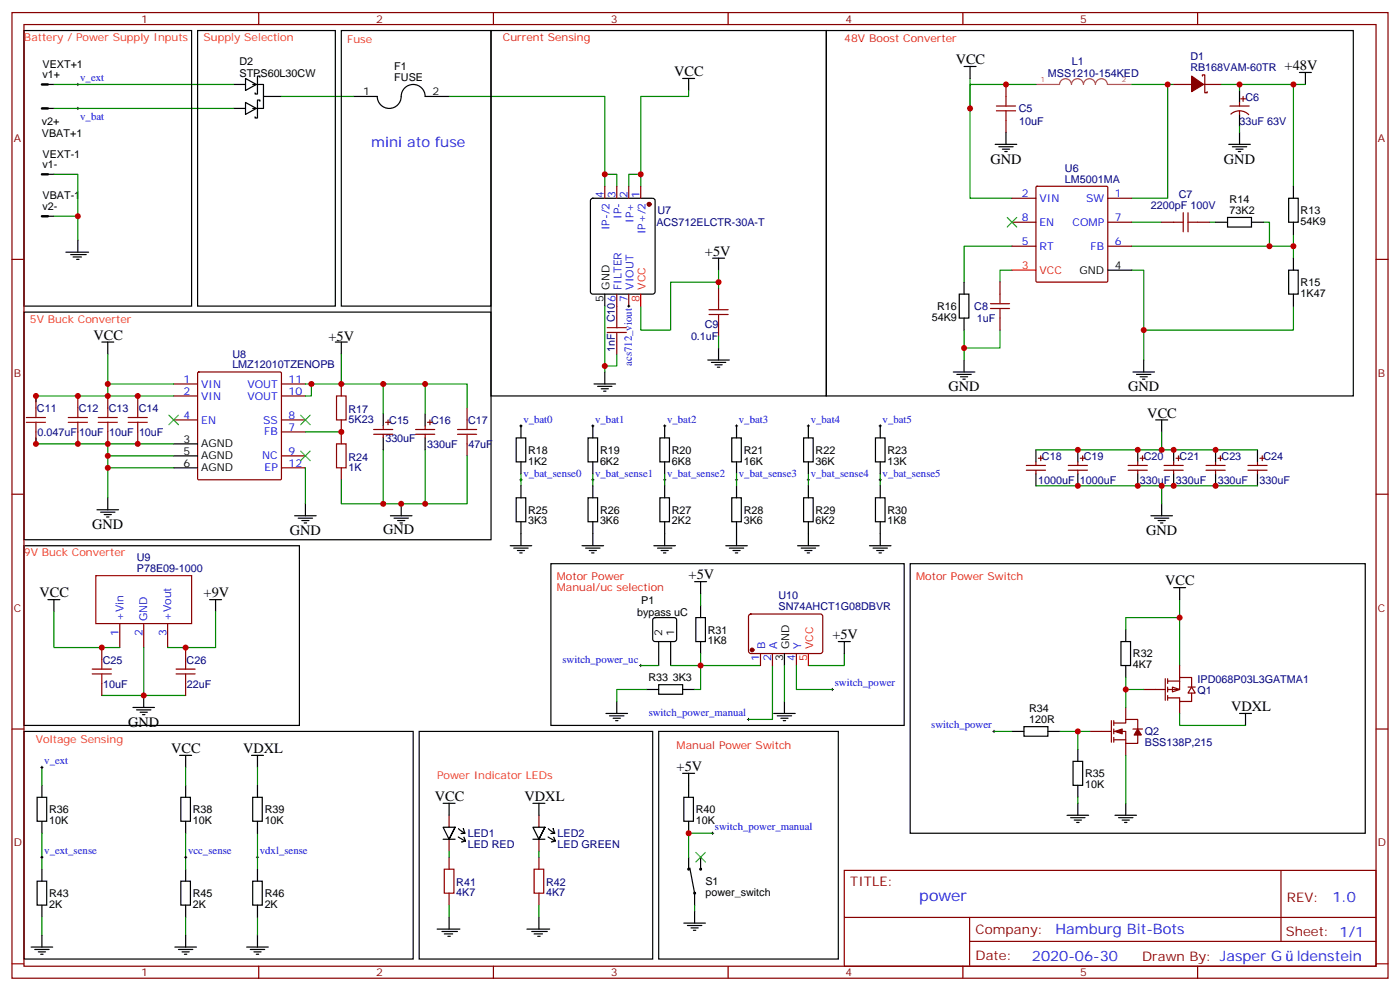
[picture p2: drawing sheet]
<svg xmlns="http://www.w3.org/2000/svg" width="412mm" height="292mm" viewBox="0 0 412 292" stroke-linecap="round" stroke-linejoin="round" font-family="sans-serif">
<path d="M12.3 24.9h1.8M12.3 31.9h1.8M12.3 51.3h1.8M12.3 63.7h1.8" fill="none" stroke="#000" stroke-width=".71"/>
<g fill="none" stroke="#000" stroke-width=".35">
<path d="M12.3 24.9h3.6M12.3 31.9h3.6M104.1 28.4h7a3.6 3.6 0 0 0 4 3.5 3.6 3.6 0 0 0 3.2-4.2 3.5 3.5 0 0 1 3.8-2.8 3.5 3.5 0 0 1 3.1 3.5h7.1M12.3 51.3h3.6M12.3 63.7h3.6M19.4 74.3h6.7M20.8 75h4.6M21.5 75.7h2.5M22.6 76.4h.7M22.9 70.7v3.6M202.8 252.4v3.5M203.2 255.6l1.4 7.4v3.5"/>
<path d="M206.4 252.4v3.5"/>
<circle cx="202.8" cy="255.9" r=".26"/>
<circle cx="206.4" cy="255.9" r=".26"/>
<circle cx="204.6" cy="263" r=".26"/>
</g>
<path d="M132.3 240.1v10.5" fill="none" stroke="#870000" stroke-width=".35"/>
<path d="M130.5 243.6h3.6l-1.8 3.5 1.8-3.5-1.8 3.5z" fill="#fff" stroke="#000" stroke-width=".35"/>
<g fill="none" stroke="#000" stroke-width=".35">
<path d="M7.1 215.4h114.6v67h-114.6zM10.9 234.8h2.9v7h-2.9zM12.3 231.2v3.6M10.9 259.5h2.9v7h-2.9zM12.3 241.8v3.6M12.3 255.9v3.6M130.5 247.1h3.6M135 246.5l2.1 1.1-.4-1.1M135.1 244l1.9 1.4-.5-1.4M136.9 245.3l-1.1 .1M137 247.7l-1 .2M9.2 278.9h6.3"/>
<path d="M10.2 279.6h4.3M12.3 266.5v3.6M12.3 275.3v3.6M128.8 273.6h6.7M130.2 274.3h4.6M130.9 275h2.4M131.9 275.7h.7M132.3 270.1v3.5M11.3 280.3h2.1M12 281h.7"/>
</g>
<path d="M130.9 255.9h2.8v7.1h-2.8z" fill="none" stroke="#a10000" stroke-width=".35"/>
<path d="M132.3 252.4v3.5M158.7 240.1v10.5M132.3 263v3.5" fill="none" stroke="#870000" stroke-width=".35"/>
<path d="M12.3 226v5.2M12.3 245.4v10.5M132.3 250.6v1.8M12.3 270.1v5.2M132.3 266.5v3.6" fill="none" stroke="#008700" stroke-width=".35"/>
<path d="M22.6 24.9h.7M22.6 31.9h.7M22.9 24.5v.7M22.9 31.6v.7M12 226h.7M12.3 225.6v.7M12 252.4h.7M12.3 252.1v.7" fill="none" stroke="#000" stroke-width=".29"/>
<path d="M157 243.6h3.5l-1.8 3.5 1.8-3.5-1.8 3.5z" fill="#fff" stroke="#000" stroke-width=".35"/>
<g fill="none" stroke="#000" stroke-width=".35">
<path d="M144.6 9h98.8v107.6h-98.8zM68.8 24.9h5.3M68.8 31.9h5.3M76.6 29.8v-.3h-.8v5.2h-.7v-.3M201.1 23.1h3.5M202.8 23.1v3.5M209.9 76h3.5M211.7 76v3.6M175 113.1h6.3M176 113.8h4.3M177.1 114.5h2.1M177.8 115.2h.7"/>
<path d="M178.2 109.5v3.6M208.5 106h6.3M209.5 106.7h4.3M210.6 107.4h2.1M211.3 108.1h.7M211.7 102.5v3.5M268.1 166h134.1v79.4h-134.1zM123.5 215.4h68.8v67h-68.8zM194 215.4h52.9v67h-52.9zM130.5 236.5h3.6M132.3 236.5v3.6M201.4 234.8h2.9v7h-2.9z"/>
<path d="M202.8 231.2v3.6M316.1 224.2h2.8v7h-2.8zM317.5 220.7v3.5M317.5 231.2v3.6M317.5 236.5v3.6M157 247.1h3.5M161.4 246.5l2.1 1.1-.4-1.1M161.5 244l1.9 1.4-.4-1.4M163.3 245.3l-1 .1M163.4 247.7l-1 .2M202.8 241.8v3.6M314.3 240.1h6.4"/>
<path d="M315.4 240.8h4.2M316.4 241.5h2.2M317.1 242.2h.8M155.2 273.6h6.7M156.6 274.3h4.6M157.3 275h2.5M158.4 275.7h.7M158.7 270.1v3.5M201.4 271.8h6.4M202.5 272.5h4.2M203.6 273.2h2.1M204.3 273.9h.7"/>
<path d="M204.6 268.3v3.5"/>
</g>
<path d="M208.8 91.2h5.7M208.8 92.6h5.7M211.7 88.4v2.8M211.7 92.6v2.8M157.3 255.9h2.9v7.1h-2.9z" fill="none" stroke="#a10000" stroke-width=".35"/>
<path d="M211.7 84.8v3.6M211.7 95.4v3.6M158.7 252.4v3.5M158.7 263v3.5" fill="none" stroke="#870000" stroke-width=".35"/>
<g fill="none" stroke="#008700" stroke-width=".35">
<path d="M132.3 28.4h45.9v26.5M202.8 26.6v1.8h-14.1v22.9M15.9 51.3h7v12.4M178.2 51.3h3.5v3.6M185.2 54.9v-3.6h3.5v3.6M15.9 63.7h7v7M211.7 79.6v5.2M211.7 83.1h-14.1v14.1h-8.9v-7.1M211.7 99v3.5M347.5 176.6v19.4M158.7 250.6v1.8M158.7 266.5v3.6"/>
<path d="M204.6 266.5v1.8"/>
</g>
<path d="M72.3 30.2l3.2 1.7-3.2 1.8z" fill="#fff" stroke="#000" stroke-width=".35"/>
<path d="M76.6 22.8v-.4h-.8v5.3h-.7v-.4" fill="none" stroke="#000" stroke-width=".35"/>
<path d="M72.3 23.1l3.2 1.8-3.2 1.7z" fill="#fff" stroke="#000" stroke-width=".35"/>
<g fill="none" stroke="#000" stroke-width=".35">
<path d="M7.1 9h49.3v81.1h-49.3zM58.2 9h40.6v81.1h-40.6zM100.5 9h44.1v81.1h-44.1zM243.4 9h155.2v107.6h-155.2zM284 19.6h3.5M285.8 19.6v3.5M74.4 24.9h3.2v7h-3.2M77.6 28.4h5.3M296.3 39v3.5M365.1 39v3.5M382.8 21.3h3.5M384.5 21.3v3.6"/>
<path d="M293.2 42.5h6.3M294.2 43.2h4.2M295.3 43.9h2.1M296 44.6h.7M361.9 42.5h6.4M363 43.2h4.2M364.1 43.9h2.1M364.8 44.6h.7M379.6 58.4h2.8v7h-2.8zM381 54.9v3.5M326.3 79.6h7.1M358.1 65.4h3.5"/>
<path d="M361.6 64h7.1v2.9h-7.1zM368.7 65.4h3.5M379.6 79.6h2.8v7h-2.8zM381 65.4v3.6M381 76v3.6M7.1 91.9h137.5v67h-137.5zM381 86.6v3.5M30 100.7h3.5M31.7 100.7v3.5M98.8 100.7h3.5M100.5 100.7v3.5M280.8 109.5h6.4"/>
<path d="M281.9 110.2h4.2M282.9 110.9h2.1M283.6 111.7h.7M284 106v3.5M333.7 109.5h6.4M334.8 110.2h4.2M335.8 110.9h2.2M336.5 111.7h.8M336.9 106v3.5M51.2 134.2h7M51.2 130.7h7M51.2 137.8h7"/>
<path d="M28.6 150.1h6.3M29.6 150.8h4.3M30.7 151.5h2.1M31.4 152.2h.7M31.7 146.6v3.5M86.8 151.9h6.3M87.8 152.6h4.3M88.9 153.3h2.1M89.6 154h.7M90 148.3v3.6M115 151.9h6.4M116.1 152.6h4.2"/>
<path d="M117.1 153.3h2.1M117.8 154h.7M118.2 148.3v3.6M7.1 160.7h81.1v52.9h-81.1zM14.1 176.6h3.5M15.9 176.6v3.5M61.7 176.6h3.6M63.5 176.6v3.5M162.3 166h104v47.6h-104zM206.4 178.3v3.6M345.7 173h3.5M347.5 173v3.6"/>
<path d="M192.5 182.1l.5-.2h5.6l.5 .2 .2 .5v5.6l-.2 .5-.5 .2h-5.6l-.5-.2-.2-.5v-5.6zM194 188.9v7.1M197.6 188.9v7.1M205 181.9h2.8v7h-2.8zM206.4 188.9v3.5M39.2 208.3h6.3M40.2 209h4.2M41.3 209.7h2.1M42 210.4h.7M42.3 204.8v3.5M227.9 210.1h6.3M229 210.8h4.2"/>
<path d="M230 211.5h2.1M230.7 212.2h.7M231.1 206.6v3.5M365.1 210.1h3.6M366.9 210.1v3.5M52.9 222.4h3.5M53.3 234.8h2.8v7h-2.8zM54.7 222.4v3.6M54.7 231.2v3.6M74.1 222.4h3.5M74.4 234.8h2.9v7h-2.9zM75.8 222.4v3.6"/>
<path d="M75.8 231.2v3.6M53.3 259.5h2.8v7h-2.8zM54.7 241.8v3.6M54.7 255.9v3.6M74.4 259.5h2.9v7h-2.9zM75.8 241.8v3.6M75.8 255.9v3.6M51.5 278.9h6.4M52.6 279.6h4.2M54.7 266.5v3.6M54.7 275.3v3.6M72.7 278.9h6.3"/>
<path d="M73.7 279.6h4.3M75.8 266.5v3.6M75.8 275.3v3.6M53.6 280.3h2.1M54.3 281h.7M74.8 280.3h2.1M75.5 281h.7"/>
</g>
<g fill="none" stroke="#008700" stroke-width=".35">
<path d="M15.9 24.9h52.9M15.9 31.9h52.9M82.9 28.4h21.2M285.8 23.1v35.3h12.3M305.2 24.9h-19.4v7M333.4 24.9h10.6v33.5h-10.6M344 24.9h1.7M359.8 24.9h21.2M384.5 24.9h-3.5v30M298.1 79.6h-3.5v3.5M298.1 72.5h-14.1v10.6M333.4 72.5h47.6v3.5"/>
<path d="M333.4 79.6h3.5v26.4M333.4 65.4h8.8M356.3 65.4h1.8M372.2 65.4h1.7v7.1M381 69v3.5M284 97.2v5.3h10.6v-5.3M381 90.1v7.1h-44.1M31.7 104.2v8.9h19.5M31.7 113.1v3.5h19.5M31.7 116.6h-21.1v1.8M91.7 113.1v3.5h-1.7M100.5 104.2v8.9h-10.5"/>
<path d="M10.6 128.9v1.8h21.1M31.7 134.2h19.5M31.7 137.8h19.5M51.2 130.7h-19.5v15.9M90 127.2h10.5M90 137.8v10.5M112.9 132.5v15.8h-12.4v-7M206.4 174.8v3.5M15.9 180.1v10.6h19.4M42.3 190.7v14.1h12.4M63.5 180.1v10.6h-14.1M197.6 196h26.4"/>
<path d="M227.5 196v15.8h-7M248.7 192.4v3.6h-10.6M30 204.8h12.3M54.7 226v5.2M75.8 226v5.2M54.7 245.4v10.5M75.8 245.4v10.5M209.9 245.4h-7.1v7M54.7 270.1v5.2M75.8 270.1v5.2"/>
</g>
<g fill="none" stroke="#870000" stroke-width=".35">
<path d="M296.3 24.9v3.5M296.3 35.5v3.5M345.7 24.9h5.3M354.2 22.4v-.4h.7v5.3h.7v-.3M354.5 24.9h5.3M298.1 58.4h7.1M305.2 55l.3-.1h20.5l.3 .1v27.7l-.2 .3-20.6 .1-.3-.2zM326.3 58.4h7.1M298.1 65.4h7.1M298.1 72.5h7.1M326.3 65.4h7.1M326.3 72.5h7.1"/>
<path d="M342.2 65.4h3.5M352.8 65.4h3.5M294.6 83.1v3.5M294.6 93.7v3.5M51.2 116.6h7M51.2 113.1h7M58.3 109.7l.3-.2h23.9l.4 .2v31.2l-.2 .3-24.1 .1-.3-.2zM82.9 116.6h7.1M82.9 113.1h7.1M100.5 113.1v3.5M51.2 123.6h7M82.9 127.2h7.1"/>
<path d="M82.9 137.8h7.1M82.9 134.2h7.1M82.9 123.6h7.1M100.5 123.6v7.1M100.5 137.8v3.5M35.3 183.6v7.1M42.3 183.6v7.1M49.4 183.6v7.1"/>
</g>
<path d="M305.2 24.9h6.9a1.76 1.76 0 0 1 1.8-1.7 1.76 1.76 0 0 1 1.7 1.7 1.77 1.77 0 0 1 1.8-1.7 1.77 1.77 0 0 1 1.8 1.7 1.77 1.77 0 0 1 1.7-1.7 1.77 1.77 0 0 1 1.8 1.7 1.77 1.77 0 0 1 1.7-1.7 1.77 1.77 0 0 1 1.8 1.7M326.4 24.9h7" fill="none" stroke="#a64a4a" stroke-width=".35"/>
<path d="M351 22.4l3.5 2.5-3.5 2.1z" fill="#870000" stroke="#870000" stroke-width=".35"/>
<g fill="none" stroke="#a10000" stroke-width=".35">
<path d="M293.5 31.2h5.7M293.5 32.6h5.7M296.3 28.4v2.8M296.3 32.6v2.9M345.7 65.4h2.8M348.5 62.6v5.7M350 62.6v5.7M350 65.4h2.8M291.7 90.8h5.7M291.7 89.4h5.7M294.6 86.6v2.8M294.6 90.8v2.9"/>
<path d="M99.1 116.6h2.9v7h-2.9zM99.1 130.7h2.9v7.1h-2.9z"/>
</g>
<path d="M298.1 79.6h7.1" fill="none" stroke="#f00" stroke-width=".35"/>
<path d="M28.2 169.5h28.2v14.1h-28.2z" fill="none" stroke="#900" stroke-width=".35"/>
<path d="M49.7 122.2l2.9 2.9M52.6 122.2l-2.9 2.9M88.5 132.8l2.9 2.8M91.4 132.8l-2.9 2.8" fill="none" stroke="#3c3" stroke-width=".35"/>
<g fill="none" stroke="#000" stroke-width=".29">
<path d="M188.4 196h.7M188.7 195.6v.7M220.1 211.8h.7M220.5 211.5v.7M244.8 203h.7M245.2 202.7v.7M292.5 215.4h.7M292.8 215v.7M54.3 252.4h.7M54.7 252.1v.7M75.5 252.4h.7M75.8 252.1v.7"/>
<path d="M209.5 245.4h.8M209.9 245v.7"/>
</g>
<g fill="#fff" stroke="#870000" stroke-width=".35">
<path d="M345.4 202.3l2.1 .7-2.1 .7z"/>
<path d="M351 202.3l1.1 1.8h-2.1z"/>
</g>
<g fill="none" stroke="#870000" stroke-width=".35">
<path d="M3.5 3.7h405.4v284.3h-405.4zM7.1 7.2h398.2v277.3h-398.2zM76.2 3.7v3.5M145.3 3.7v3.5M214.5 3.7v3.5M283.6 3.7v3.5M352.8 3.7v3.5M362.3 31.2h5.6M362.6 33.6a3.8 3.8 0 0 1 5.2 .2M365.1 30.2v1M365.1 32.6v1.1M365.5 29.1h1.4"/>
<path d="M366.2 28.4v1.4M178.2 54.9v3.5M181.7 54.9v3.5M185.2 54.9v3.5M188.7 54.9v3.5M3.5 76.4h3.6M405.3 76.4h3.6M181.7 86.6v7.1M185.2 86.6v3.5M10.6 116.6v3.5M22.9 116.6v3.5M31.7 116.6v3.5"/>
<path d="M40.6 116.6v3.5M181.7 100.7v3.5M10.6 127.2v3.5M22.9 127.2v3.5M31.7 127.2v3.5M40.6 127.2v3.5M110.1 126.5h5.6M110.1 127.9h5.6M112.9 125.4v1.1M112.9 127.9v1M113.6 124.4h1.4M114.3 123.6v1.5"/>
<path d="M122.4 126.5h5.7M122.4 127.9h5.7M125.2 125.4v1.1M125.2 127.9v1M125.9 124.4h1.5M126.6 123.6v1.5M137.6 120.1v3.5M137.6 130.7v3.5M302.3 137.1h5.7M302.3 138.5h5.7M305.2 136v1.1M305.2 138.5v1"/>
<path d="M305.9 134.9h1.4M306.6 134.2v1.4M314.7 137.1h5.6M314.7 138.5h5.6M317.5 136v1.1M317.5 138.5v1M318.2 134.9h1.4M318.9 134.2v1.4M332.3 137.1h5.7M332.3 138.5h5.7M335.1 136v1.1M335.1 138.5v1"/>
<path d="M335.8 134.9h1.5M336.5 134.2v1.4M342.9 137.1h5.6M342.9 138.5h5.6M345.7 136v1.1M345.7 138.5v1M346.4 134.9h1.4M347.1 134.2v1.4M355.2 137.1h5.7M355.2 138.5h5.7M358.1 136v1.1M358.1 138.5v1"/>
<path d="M358.8 134.9h1.4M359.5 134.2v1.4M367.6 137.1h5.6M367.6 138.5h5.6M370.4 136v1.1M370.4 138.5v1M371.1 134.9h1.4M371.8 134.2v1.4M3.5 145.5h3.6M405.3 145.5h3.6M30 190.7v3.5M54.7 190.7v3.5"/>
<path d="M220.7 181l.5-.2 20.7 .1 .5 .6-.1 10.5-.6 .4h-20.8l-.4-.7v-10.2zM224 192.4v3.6M227.5 192.4v3.6M234.6 192.4v3.6M343.3 199.8v6.4M344 199.8v1.5M347.5 199.5h3.5v2.8M347.5 199.5v3.5h-3.5M347.5 196v3.5M3.5 214.7h3.6M30 201.3v3.5M54.7 201.3v3.5"/>
<path d="M321 215.4h6.4M327.4 212.2v6.3M328.1 212.9h3.5v-1.1h3.5v2.9M328.1 215.4h3.5v3.5h3.5v-2.5M328.1 217.8h3.5M328.1 212.2v1.4M328.1 214.7v1.4M328.1 217.1v1.4M331.6 208.3v3.5M331.6 218.9v3.5M333.7 214.7h2.8M336.9 203h6.4"/>
<path d="M344 200.6h3.5M344 202.3v1.4M344 204.8v1.4M347.5 206.6v3.5M350 202.3h2.1M351 204.1v2.5h-3.5v-1.1h-3.5M405.3 214.7h3.6M248.7 256.3h156.6v28.2h-156.6zM377.3 256.3v20.9M248.7 270.1h156.5M285.6 277.2h119.6M285.6 270.1v14.2"/>
<path d="M3.5 283.8h3.6M76.2 284.5v3.5M145.3 284.5v3.5M214.5 284.5v3.5M283.6 284.5v3.5M352.8 284.5v3.5M405.3 283.8h3.6"/>
</g>
<g fill="none" stroke="#000" stroke-width=".35">
<path d="M365.1 26.6v3.6M365.1 33.7v3.5M174.2 58.6l.4-.2h17.7l.6 .4 .1 27.1-.5 .7h-17.9l-.6-.5-.1-27zM178.2 86.6v3.5M282.6 86.6h2.8v7.1h-2.8zM284 83.1v3.5M284 93.7v3.5M112.9 121.9v3.5M112.9 128.9v3.6M125.2 121.9v3.5M125.2 128.9v3.6M152 128.9h2.9v7.1h-2.9z"/>
<path d="M153.5 125.4v3.5M153.5 136v3.5M173.2 128.9h2.8v7.1h-2.8zM174.6 125.4v3.5M174.6 136v3.5M194.4 128.9h2.8v7.1h-2.8zM195.8 125.4v3.5M195.8 136v3.5M215.5 128.9h2.9v7.1h-2.9zM217 125.4v3.5M217 136v3.5M236.7 128.9h2.8v7.1h-2.8z"/>
<path d="M238.1 125.4v3.5M238.1 136v3.5M257.9 128.9h2.8v7.1h-2.8zM259.3 125.4v3.5M259.3 136v3.5M305.2 132.5v3.5M305.2 139.5v3.6M317.5 132.5v3.5M317.5 139.5v3.6M335.1 132.5v3.5M335.1 139.5v3.6M340.4 123.6h3.6"/>
<path d="M342.2 123.6v3.6M345.7 132.5v3.5M345.7 139.5v3.6M358.1 132.5v3.5M358.1 139.5v3.6M370.4 132.5v3.5M370.4 139.5v3.6M152 146.6h2.9v7h-2.9zM153.5 143.1v3.5M153.5 153.6v7.1M173.2 146.6h2.8v7h-2.8zM174.6 143.1v3.5"/>
<path d="M174.6 153.6v7.1M194.4 146.6h2.8v7h-2.8zM195.8 143.1v3.5M195.8 153.6v7.1M215.5 146.6h2.9v7h-2.9zM217 143.1v3.5M217 153.6v7.1M236.7 146.6h2.8v7h-2.8zM238.1 143.1v3.5M238.1 153.6v7.1M257.9 146.6h2.8v7h-2.8zM259.3 143.1v3.5"/>
<path d="M259.3 153.6v7.1M339 151.9h6.4M340.1 152.6h4.2M341.1 153.3h2.2M341.8 154h.7M342.2 148.3v3.6M150.3 160.7h6.3M151.3 161.4h4.3M152.4 162.1h2.1M153.1 162.8h.7M171.4 160.7h6.4M172.5 161.4h4.2"/>
<path d="M173.6 162.1h2.1M174.3 162.8h.7M192.6 160.7h6.4M193.7 161.4h4.2M194.7 162.1h2.1M195.4 162.8h.7M204.6 171.3h3.5M206.4 171.3v3.5M213.8 160.7h6.3M214.8 161.4h4.3M215.9 162.1h2.1M216.6 162.8h.7"/>
<path d="M234.9 160.7h6.4M236 161.4h4.2M237.1 162.1h2.1M237.8 162.8h.7M256.1 160.7h6.4M257.2 161.4h4.2M258.2 162.1h2.1M258.9 162.8h.7M231.1 192.4v3.6M246.9 188.9h3.6M248.7 188.9v3.5M330.2 188.9h2.8v7.1h-2.8z"/>
<path d="M331.6 185.4v3.5M331.6 196v3.5M178.5 210.1h6.4M179.6 210.8h4.2M180.6 211.5h2.1M181.3 212.2h.7M181.7 206.6v3.5M190.5 203h3.5M194 201.6h7.1v2.8h-7.1zM201.1 203h3.5M298.1 215.4h3.5M301.6 214h7.1v2.8h-7.1z"/>
<path d="M308.7 215.4h3.5M157 236.5h3.5M158.7 236.5v3.6M201.1 227.7h3.5M202.8 227.7v3.5M331.6 236.5v3.6M328.4 240.1h6.4M329.5 240.8h4.2M330.6 241.5h2.1M331.3 242.2h.7"/>
</g>
<g fill="#870000" stroke="#870000" stroke-width=".35">
<path d="M328.4 215.4l2.2-.7v1.4z"/>
<path d="M335.1 214.7l1.1 1.7h-2.1z"/>
<circle cx="191.2" cy="60.1" r=".53"/>
<circle cx="221.5" cy="191.4" r=".53"/>
</g>
<path d="M188.7 86.6v3.5M238.1 192.4v3.6" fill="none" stroke="#f00" stroke-width=".35"/>
<g fill="none" stroke="#008700" stroke-width=".35">
<path d="M365.1 24.9v1.7M365.1 37.2v1.8M178.2 90.1v17.7h3.5v-3.6M100.5 113.1h12.4v8.8M112.9 113.1h12.3v8.8M125.2 113.1h12.4v7M178.2 107.8v1.7M284 102.5v3.5M125.2 132.5v15.8h-12.3M137.6 134.2v14.1h-12.4M153.5 139.5v3.6M174.6 139.5v3.6"/>
<path d="M195.8 139.5v3.6M217 139.5v3.6M238.1 139.5v3.6M259.3 139.5v3.6M305.2 132.5h65.2M342.2 127.2v5.3M305.2 143.1h65.2M342.2 143.1v5.2M188.7 196h5.3M206.4 192.4v10.6h-1.8M231.1 196v10.6M234.6 196v7h10.6"/>
<path d="M331.6 199.5v3.5M347.5 181.9h-15.9v3.5M190.5 203h-8.8v3.6M292.8 215.4h5.3M312.2 215.4h5.3v5.3M317.5 215.4h3.5M336.9 203h-5.3v5.3M347.5 210.1v3.5h19.4M317.5 234.8v1.7M331.6 222.4v14.1"/>
</g>
<g fill="none" stroke="#a10000" stroke-width=".35">
<path d="M178.9 96.5h5.6M178.9 97.9h5.6M181.7 93.7v2.8M181.7 97.9v2.8M7.8 122.9h5.6M7.8 124.4h5.6M10.6 120.1v2.8M10.6 124.4v2.8M20.1 122.9h5.7M20.1 124.4h5.7M22.9 120.1v2.8M22.9 124.4v2.8"/>
<path d="M28.9 122.9h5.7M28.9 124.4h5.7M31.7 120.1v2.8M31.7 124.4v2.8M37.7 122.9h5.7M37.7 124.4h5.7M40.6 120.1v2.8M40.6 124.4v2.8M134.8 126.5h5.6M134.8 127.9h5.6M137.6 123.6v2.9M137.6 127.9v2.8"/>
<path d="M27.2 197h5.6M27.2 198.4h5.6M30 194.2v2.8M30 198.4v2.9M51.9 197h5.6M51.9 198.4h5.6M54.7 194.2v2.8M54.7 198.4v2.9"/>
</g>
<path d="M296.7 64l2.8 2.9M299.5 64l-2.8 2.9M88.5 122.2l2.9 2.9M91.4 122.2l-2.9 2.9M205 251l2.8 2.8M207.8 251l-2.8 2.8" fill="none" stroke="#3c3" stroke-width=".35"/>
<g fill="none" stroke="#000" stroke-width=".29">
<path d="M184.9 90.1h.7M185.2 89.8v.7M153.1 125.4h.7M153.5 125.1v.7M174.3 125.4h.7M174.6 125.1v.7M195.4 125.4h.7M195.8 125.1v.7M216.6 125.4h.7M217 125.1v.7M237.8 125.4h.7M238.1 125.1v.7"/>
<path d="M258.9 125.4h.7M259.3 125.1v.7M153.1 141.3h.7M153.5 140.9v.7M174.3 141.3h.7M174.6 140.9v.7M195.4 141.3h.7M195.8 140.9v.7M216.6 141.3h.7M217 140.9v.7M237.8 141.3h.7M238.1 140.9v.7"/>
<path d="M258.9 141.3h.7M259.3 140.9v.7"/>
</g>
<g fill="#c00">
<circle cx="284" cy="102.5" r=".88"/>
<circle cx="347.5" cy="181.9" r=".88"/>
<circle cx="331.6" cy="203" r=".88"/>
<circle cx="317.5" cy="215.4" r=".88"/>
<circle cx="54.7" cy="190.7" r=".88"/>
<circle cx="30" cy="190.7" r=".88"/>
<circle cx="10.6" cy="116.6" r=".88"/>
<circle cx="10.6" cy="130.7" r=".88"/>
<circle cx="31.8" cy="134.2" r=".88"/>
<circle cx="211.7" cy="83.1" r=".88"/>
<circle cx="22.9" cy="63.7" r=".88"/>
<circle cx="188.7" cy="51.3" r=".88"/>
<circle cx="178.2" cy="51.3" r=".88"/>
<circle cx="296.3" cy="24.9" r=".88"/>
<circle cx="373.9" cy="72.5" r=".88"/>
<circle cx="285.8" cy="31.9" r=".88"/>
<circle cx="381" cy="72.5" r=".88"/>
<circle cx="336.9" cy="97.2" r=".88"/>
<circle cx="381" cy="24.9" r=".88"/>
<circle cx="344" cy="24.9" r=".88"/>
<circle cx="31.8" cy="113.1" r=".88"/>
<circle cx="31.8" cy="137.8" r=".88"/>
<circle cx="91.7" cy="113.1" r=".88"/>
<circle cx="31.8" cy="116.6" r=".88"/>
<circle cx="31.8" cy="130.7" r=".88"/>
<circle cx="202.8" cy="245.4" r=".88"/>
<circle cx="178.2" cy="107.8" r=".88"/>
<circle cx="22.9" cy="116.6" r=".88"/>
<circle cx="22.9" cy="130.7" r=".88"/>
<circle cx="40.6" cy="116.6" r=".88"/>
<circle cx="40.6" cy="130.7" r=".88"/>
<circle cx="365.1" cy="24.9" r=".88"/>
<circle cx="42.3" cy="204.8" r=".88"/>
<circle cx="206.4" cy="196" r=".88"/>
<circle cx="100.5" cy="127.2" r=".88"/>
<circle cx="100.5" cy="113.1" r=".88"/>
<circle cx="112.9" cy="113.1" r=".88"/>
<circle cx="125.2" cy="113.1" r=".88"/>
<circle cx="125.2" cy="148.3" r=".88"/>
<circle cx="112.9" cy="148.3" r=".88"/>
<circle cx="118.2" cy="148.3" r=".88"/>
<circle cx="317.5" cy="132.5" r=".88"/>
<circle cx="335.1" cy="132.5" r=".88"/>
<circle cx="345.7" cy="132.5" r=".88"/>
<circle cx="317.5" cy="143.1" r=".88"/>
<circle cx="335.1" cy="143.1" r=".88"/>
<circle cx="345.7" cy="143.1" r=".88"/>
<circle cx="342.2" cy="132.5" r=".88"/>
<circle cx="342.2" cy="143.1" r=".88"/>
<circle cx="358.1" cy="132.5" r=".88"/>
<circle cx="358.1" cy="143.1" r=".88"/>
</g>
<text font-size="4.6" fill="#00f" x="270.8" y="265.3">power</text>
<g font-size="4.2">
<text x="198.6" y="22.4">VCC</text>
<text x="281.5" y="18.9">VCC</text>
<text x="378.4" y="20.6">+48V</text>
<text x="291.7" y="48.2">GND</text>
<text x="360.5" y="48.2">GND</text>
<text x="207.7" y="75.3">+5V</text>
<text x="27.5" y="100">VCC</text>
<text x="96.8" y="100.4">+5V</text>
<text x="279.4" y="115.2">GND</text>
<text x="332.3" y="115.2">GND</text>
<text x="338" y="122.9">VCC</text>
<text x="27.2" y="155.8">GND</text>
<text x="85.4" y="157.5">GND</text>
<text x="112.9" y="157.2">GND</text>
<text x="337.6" y="157.5">GND</text>
<text x="202.8" y="170.6">+5V</text>
<text x="343.3" y="172.3">VCC</text>
<text x="11.6" y="175.9">VCC</text>
<text x="60" y="175.9">+9V</text>
<text x="245.2" y="188.2">+5V</text>
<text x="362.7" y="209.4">VDXL</text>
<text x="37.7" y="214">GND</text>
<text x="50.4" y="221.7">VCC</text>
<text x="71.6" y="221.7">VDXL</text>
<text x="199.3" y="227">+5V</text>
<text x="128.1" y="235.8">VCC</text>
<text x="154.5" y="235.8">VDXL</text>
</g>
<g font-size="4.2" fill="#00f">
<text x="109.4" y="43.2">mini ato fuse</text>
<text x="392.5" y="265.6">1.0</text>
<text x="310.9" y="275.1">Hamburg Bit-Bots</text>
<text x="304" y="282.9">2020-06-30</text>
<text x="382" y="282.8">ldenstein</text>
</g>
<g font-size="3.9" fill="#800">
<text x="250.5" y="260.9">TITLE:</text>
<text x="379.1" y="265.6">REV:</text>
<text x="287.4" y="275.1">Company:</text>
<text x="378.7" y="275.7">Sheet: 1/1</text>
<text x="287.4" y="282.8">Date:</text>
<text x="336.4" y="282.8">Drawn By: Jasper G</text>
</g>
<g font-size="3.2" fill="#800">
<text x="41.6" y="6.7">1</text>
<text x="110.8" y="6.7">2</text>
<text x="179.9" y="6.7">3</text>
<text x="249.1" y="6.7">4</text>
<text x="318.2" y="6.7">5</text>
<text x="4.1" y="41.8">A</text>
<text x="405.9" y="41.8">A</text>
<text x="4.1" y="110.9">B</text>
<text x="405.9" y="110.9">B</text>
<text x="4.1" y="180.1">C</text>
<text x="405.9" y="180.1">C</text>
<text x="4.1" y="249.2">D</text>
<text x="405.9" y="249.2">D</text>
<text x="41.6" y="287.5">1</text>
<text x="110.8" y="287.5">2</text>
<text x="179.9" y="287.5">3</text>
<text x="249.1" y="287.5">4</text>
<text x="318.2" y="287.5">5</text>
</g>
<g font-size="3.2" fill="#f30">
<text x="7.1" y="12.2">Battery / Power Supply Inputs</text>
<text x="60" y="12.1">Supply Selection</text>
<text x="102.3" y="12.5">Fuse</text>
<text x="8.8" y="95.2">5V Buck Converter</text>
<text x="7.1" y="163.8">9V Buck Converter</text>
<text x="10.6" y="218.9">Voltage Sensing</text>
<text x="128.8" y="229.5">Power Indicator LEDs</text>
</g>
<g font-size="3.2" fill="#f00">
<text x="148.2" y="12.1">Current Sensing</text>
<text x="248.7" y="12.3">48V Boost Converter</text>
<text x="301" y="79.2">3</text>
<text x="306.2" y="80.6">VCC</text>
<text x="188.4" y="88.8" transform="rotate(-90 188.4 88.8)">8</text>
<text x="190.1" y="85.3" transform="rotate(-90 190.1 85.3)">VCC</text>
<text x="164" y="170.9">Motor Power</text>
<text x="269.9" y="170.9">Motor Power Switch</text>
<text x="164" y="174.1">Manual/uc selection</text>
<text x="239.5" y="191.1" transform="rotate(-90 239.5 191.1)">VCC</text>
<text x="237.8" y="194.6" transform="rotate(-90 237.8 194.6)">5</text>
<text x="199.3" y="220.4">Manual Power Switch</text>
</g>
<g font-size="3.2" fill="#000080">
<text x="350.6" y="17.8">D1</text>
<text x="308.7" y="22.6">MSS1210-154KED</text>
<text x="315.7" y="19.1">L1</text>
<text x="350.6" y="21">RB168VAM-60TR</text>
<text x="366.9" y="29.6">C6</text>
<text x="300.1" y="33.1">C5</text>
<text x="300.2" y="36.8">10uF</text>
<text x="365.1" y="36.7">33uF 63V</text>
<text x="313.7" y="53.8">LM5001MA</text>
<text x="313.7" y="50.6">U6</text>
<text x="347.2" y="58.4">C7</text>
<text x="193.7" y="63.1">U7</text>
<text x="339" y="61.6">2200pF 100V</text>
<text x="193.3" y="66.6">ACS712ELCTR-30A-T</text>
<text x="181.1" y="94.9" transform="rotate(-90 181.1 94.9)">C106</text>
<text x="287" y="91.3">C8</text>
<text x="287.7" y="94.9">1uF</text>
<text x="203.5" y="100.1">0.1uF</text>
<text x="207.6" y="96.6">C9</text>
<text x="68.4" y="105.3">U8</text>
<text x="181.1" y="103.6" transform="rotate(-90 181.1 103.6)">1nF</text>
<text x="68.4" y="108.5">LMZ12010TZENOPB</text>
<text x="10.9" y="121.4">C11</text>
<text x="23.2" y="121.4">C12</text>
<text x="32.1" y="121.4">C13</text>
<text x="40.9" y="121.4">C14</text>
<text x="102.7" y="124.4">5K23</text>
<text x="102.7" y="121.6">R17</text>
<text x="114.7" y="124.9">C15</text>
<text x="127" y="124.9">C16</text>
<text x="137.9" y="124.9">C17</text>
<text x="11" y="128.4">0.047uF</text>
<text x="23.3" y="128.5">10uF</text>
<text x="32.1" y="128.5">10uF</text>
<text x="40.9" y="128.5">10uF</text>
<text x="113.5" y="130.1">330uF</text>
<text x="125.9" y="131.9">330uF</text>
<text x="102.7" y="135.7">R24</text>
<text x="138" y="132">47uF</text>
<text x="306.9" y="135.5">C18</text>
<text x="319.3" y="135.5">C19</text>
<text x="336.9" y="135.5">C20</text>
<text x="347.5" y="135.5">C21</text>
<text x="359.8" y="135.5">C23</text>
<text x="372.2" y="135.5">C24</text>
<text x="102.7" y="138.6">1K</text>
<text x="305.8" y="142.4">1000uF</text>
<text x="318.1" y="142.4">1000uF</text>
<text x="335.8" y="142.4">330uF</text>
<text x="346.3" y="142.4">330uF</text>
<text x="358.7" y="142.4">330uF</text>
<text x="371" y="142.4">330uF</text>
<text x="40.3" y="165.2">U9</text>
<text x="40.3" y="168.5">P78E09-1000</text>
<text x="229.3" y="179.7">SN74AHCT1G08DBVR</text>
<text x="229.3" y="176.5">U10</text>
<text x="30.3" y="195.5">C25</text>
<text x="55" y="195.5">C26</text>
<text x="30.4" y="202.6">10uF</text>
<text x="55.1" y="202.6">22uF</text>
<text x="352.8" y="201.1">IPD068P03L3GATMA1</text>
<text x="352.8" y="204.4">Q1</text>
<text x="337.3" y="219.7">BSS138P,215</text>
<text x="337.3" y="216.5">Q2</text>
<text x="137.8" y="249.7">LED RED</text>
<text x="137.8" y="246.5">LED1</text>
<text x="164.2" y="249.7">LED GREEN</text>
<text x="164.2" y="246.5">LED2</text>
<text x="134.4" y="263.8">4K7</text>
<text x="134.4" y="261">R41</text>
<text x="160.9" y="263.8">4K7</text>
<text x="160.9" y="261">R42</text>
</g>
<g font-size="3.2">
<text x="12.5" y="23.1">v1+</text>
<text x="12.5" y="19.9">VEXT+1</text>
<text x="70.6" y="22.6">STPS60L30CW</text>
<text x="70.6" y="19.1">D2</text>
<text x="116.2" y="23.8">FUSE</text>
<text x="116.2" y="20.6">F1</text>
<text x="107" y="28">1</text>
<text x="127.4" y="28">2</text>
<text x="12.3" y="36.7">v2+</text>
<text x="12.3" y="40.2">VBAT+1</text>
<text x="12.5" y="46.4">VEXT-1</text>
<text x="12.5" y="49.6">v1-</text>
<text x="12.5" y="58.7">VBAT-1</text>
<text x="362.2" y="59.8">R14</text>
<text x="12.5" y="61.9">v2-</text>
<text x="362.2" y="63">73K2</text>
<text x="383.1" y="63.1">R13</text>
<text x="383.1" y="66.2">54K9</text>
<text x="318" y="80.6">GND</text>
<text x="328.4" y="79.2">4</text>
<text x="177.8" y="88.8" transform="rotate(-90 177.8 88.8)">5</text>
<text x="179.6" y="85.3" transform="rotate(-90 179.6 85.3)">GND</text>
<text x="383.1" y="87.4">1K47</text>
<text x="383.1" y="84.2">R15</text>
<text x="274.5" y="94.4">54K9</text>
<text x="276" y="91.3">R16</text>
<text x="54.1" y="130.4">3</text>
<text x="59.3" y="131.8">AGND</text>
<text x="54.1" y="133.9">5</text>
<text x="54.1" y="137.4">6</text>
<text x="59.3" y="135.3">AGND</text>
<text x="155.6" y="136.8">1K2</text>
<text x="155.6" y="133.6">R18</text>
<text x="176.7" y="136.8">6K2</text>
<text x="176.7" y="133.6">R19</text>
<text x="197.9" y="136.8">6K8</text>
<text x="197.9" y="133.6">R20</text>
<text x="219.1" y="136.8">16K</text>
<text x="219.1" y="133.6">R21</text>
<text x="240.2" y="136.8">36K</text>
<text x="240.2" y="133.6">R22</text>
<text x="261.4" y="136.8">13K</text>
<text x="261.4" y="133.6">R23</text>
<text x="59.3" y="138.8">AGND</text>
<text x="155.6" y="154.4">3K3</text>
<text x="155.6" y="151.3">R25</text>
<text x="176.7" y="154.4">3K6</text>
<text x="176.7" y="151.3">R26</text>
<text x="197.9" y="154.4">2K2</text>
<text x="197.9" y="151.3">R27</text>
<text x="219.1" y="154.4">3K6</text>
<text x="219.1" y="151.3">R28</text>
<text x="240.2" y="154.4">6K2</text>
<text x="240.2" y="151.3">R29</text>
<text x="261.4" y="154.4">1K8</text>
<text x="261.4" y="151.3">R30</text>
<text x="188.9" y="177.8">P1</text>
<text x="187.6" y="181.3">bypass uC</text>
<text x="195.1" y="187.1" transform="rotate(-90 195.1 187.1)">2</text>
<text x="198.6" y="187.1" transform="rotate(-90 198.6 187.1)">1</text>
<text x="208.5" y="189.7">1K8</text>
<text x="208.5" y="186.5">R31</text>
<text x="232.5" y="191.1" transform="rotate(-90 232.5 191.1)">GND</text>
<text x="230.7" y="194.6" transform="rotate(-90 230.7 194.6)">3</text>
<text x="333.7" y="196.8">4K7</text>
<text x="333.7" y="193.6">R32</text>
<text x="191" y="200.7">R33</text>
<text x="198.2" y="200.7">3K3</text>
<text x="303.1" y="209.7">R34</text>
<text x="303.1" y="212.9">120R</text>
<text x="319.6" y="232">10K</text>
<text x="319.6" y="228.9">R35</text>
<text x="14.5" y="239.5">R36</text>
<text x="56.8" y="239.5">R38</text>
<text x="78" y="239.5">R39</text>
<text x="205" y="239.5">R40</text>
<text x="14.5" y="242.6">10K</text>
<text x="56.8" y="242.6">10K</text>
<text x="78" y="242.6">10K</text>
<text x="205" y="242.6">10K</text>
<text x="207.8" y="263.8">power_switch</text>
<text x="207.8" y="260.6">S1</text>
<text x="14.5" y="267.3">2K</text>
<text x="14.5" y="264.2">R43</text>
<text x="56.8" y="267.3">2K</text>
<text x="56.8" y="264.2">R45</text>
<text x="78" y="267.3">2K</text>
<text x="78" y="264.2">R46</text>
</g>
<g font-size="3.2" fill="#00f">
<text x="23.6" y="24">v_ext</text>
<text x="23.6" y="35.3">v_bat</text>
<text x="177.8" y="58.2" transform="rotate(-90 177.8 58.2)">4</text>
<text x="181.3" y="58.2" transform="rotate(-90 181.3 58.2)">3</text>
<text x="184.9" y="58.2" transform="rotate(-90 184.9 58.2)">2</text>
<text x="188.4" y="58.2" transform="rotate(-90 188.4 58.2)">1</text>
<text x="301" y="58">2</text>
<text x="306.2" y="59.4">VIN</text>
<text x="320" y="59.4">SW</text>
<text x="328.4" y="58">1</text>
<text x="183.1" y="64.4" transform="rotate(-90 183.1 64.4)">IP-</text>
<text x="186.6" y="65.5" transform="rotate(-90 186.6 65.5)">IP+</text>
<text x="301" y="65.1">8</text>
<text x="328.4" y="65.1">7</text>
<text x="179.6" y="67.8" transform="rotate(-90 179.6 67.8)">IP-/2</text>
<text x="190.1" y="69" transform="rotate(-90 190.1 69)">IP+/2</text>
<text x="306.2" y="66.5">EN</text>
<text x="316" y="66.5">COMP</text>
<text x="301" y="72.1">5</text>
<text x="306.2" y="73.6">RT</text>
<text x="321.3" y="73.6">FB</text>
<text x="328.4" y="72.1">6</text>
<text x="183.1" y="85.3" transform="rotate(-90 183.1 85.3)">FILTER</text>
<text x="184.9" y="88.8" transform="rotate(-90 184.9 88.8)">7</text>
<text x="186.6" y="85.3" transform="rotate(-90 186.6 85.3)">VIOUT</text>
<text x="186.1" y="107.8" transform="rotate(-90 186.1 107.8)">acs712_viout</text>
<text x="54.1" y="112.7">1</text>
<text x="85" y="112.7">11</text>
<text x="54.1" y="116.2">2</text>
<text x="59.3" y="114.1">VIN</text>
<text x="59.3" y="117.7">VIN</text>
<text x="72.9" y="117.7">VOUT</text>
<text x="72.9" y="114.1">VOUT</text>
<text x="85" y="116.2">10</text>
<text x="54.1" y="123.3">4</text>
<text x="59.3" y="124.7">EN</text>
<text x="77.5" y="124.7">SS</text>
<text x="85" y="123.3">8</text>
<text x="154.2" y="124.5">v_bat0</text>
<text x="175.3" y="124.5">v_bat1</text>
<text x="196.5" y="124.5">v_bat2</text>
<text x="217.7" y="124.5">v_bat3</text>
<text x="238.8" y="124.5">v_bat4</text>
<text x="260" y="124.5">v_bat5</text>
<text x="77.8" y="128.2">FB</text>
<text x="85" y="126.8">7</text>
<text x="77.3" y="135.3">NC</text>
<text x="85" y="137.4">12</text>
<text x="85" y="133.9">9</text>
<text x="77.9" y="138.8">EP</text>
<text x="154.2" y="140.4">v_bat_sense0</text>
<text x="175.3" y="140.4">v_bat_sense1</text>
<text x="196.5" y="140.4">v_bat_sense2</text>
<text x="217.7" y="140.4">v_bat_sense3</text>
<text x="238.8" y="140.4">v_bat_sense4</text>
<text x="260" y="140.4">v_bat_sense5</text>
<text x="36.3" y="182.9" transform="rotate(-90 36.3 182.9)">+Vin</text>
<text x="43.4" y="182.9" transform="rotate(-90 43.4 182.9)">GND</text>
<text x="50.4" y="182.9" transform="rotate(-90 50.4 182.9)">+Vout</text>
<text x="34.9" y="187.4" transform="rotate(-90 34.9 187.4)">1</text>
<text x="42" y="187.4" transform="rotate(-90 42 187.4)">2</text>
<text x="49" y="187.4" transform="rotate(-90 49 187.4)">3</text>
<text x="225.4" y="191.1" transform="rotate(-90 225.4 191.1)">B</text>
<text x="229" y="191.1" transform="rotate(-90 229 191.1)">A</text>
<text x="236" y="191.1" transform="rotate(-90 236 191.1)">Y</text>
<text x="165.7" y="195.1">switch_power_uc</text>
<text x="223.7" y="194.6" transform="rotate(-90 223.7 194.6)">1</text>
<text x="227.2" y="194.6" transform="rotate(-90 227.2 194.6)">2</text>
<text x="234.2" y="194.6" transform="rotate(-90 234.2 194.6)">4</text>
<text x="245.9" y="202.1">switch_power</text>
<text x="191.1" y="211">switch_power_manual</text>
<text x="274.3" y="214.5">switch_power</text>
<text x="13.1" y="225.1">v_ext</text>
<text x="210.6" y="244.5">switch_power_manual</text>
<text x="13.1" y="251.5">v_ext_sense</text>
<text x="55.4" y="251.5">vcc_sense</text>
<text x="76.6" y="251.5">vdxl_sense</text>
</g>
<g font-size="2.1" fill="#a54b4b">
<text x="306.5" y="24.2">1</text>
<text x="330.5" y="24.2">2</text>
</g>
</svg>
